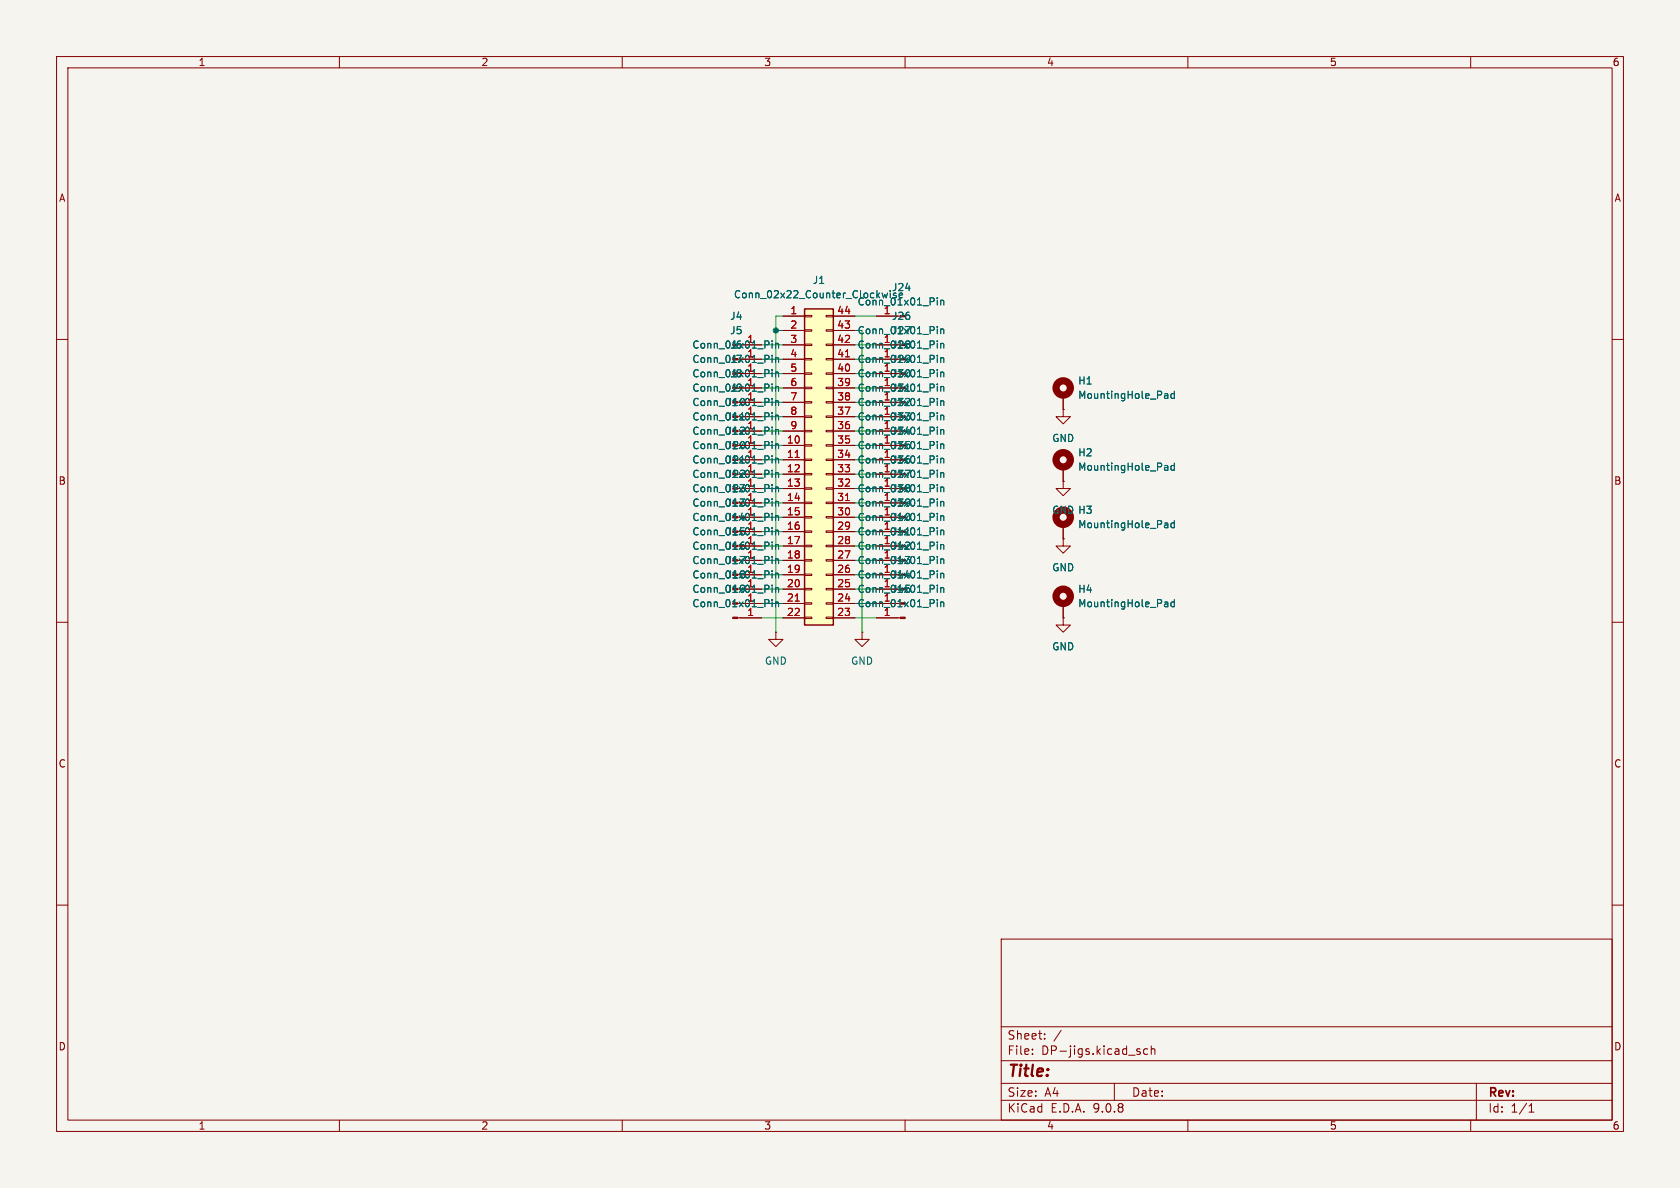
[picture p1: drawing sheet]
<svg xmlns="http://www.w3.org/2000/svg" width="297mm" height="210mm" viewBox="0 0 297 210" stroke-linecap="round" stroke-linejoin="round" font-family="sans-serif">
<path d="M0 0h297v210h-297z" fill="#f5f4ef" stroke="#f5f4ef" stroke-width=".18"/>
<g fill="none" stroke="#840000" stroke-width=".18">
<path d="M10 10h277v190h-277zM12 12h273v186h-273zM60 10v2M110 10v2M160 10v2M210 10v2M260 10v2M154.9 55.9h3.8M10 60h2M130.8 71.1h3.8M130.8 61h3.8M154.9 71.1h3.8"/>
<path d="M154.9 61h3.8M154.9 63.5h3.8M154.9 66h3.8M154.9 73.7h3.8M188 72.4v1.3h1.2l-1.2 1.2-1.3-1.2h1.3M188 72.4h.1M188 69.9v2.5M285 60h2M188 85.1v1.3h1.2l-1.2 1.2-1.3-1.2h1.3M188 85.1h.1M188 95.3v1.2h1.2l-1.2 1.3-1.3-1.3h1.3M188 95.3h.1"/>
<path d="M188 82.6v2.5M10 110h2M188 109.2v1.3h1.2l-1.2 1.3-1.3-1.3h1.3M188 109.2h.1M285 110h2M10 160h2M177 166h108v32h-108zM285 160h2M60 198v2M110 198v2M160 198v2M177 194.5h108"/>
<path d="M177 191.5h108M177 187.5h108M177 181.5h108M182.5 186.3v.1M182.5 185.5v.1M184.7 183.6v.1M184.7 182.8v.1M187.6 182.1l-1.3 2M197 191.5v3M201.2 185.9l.3 .1 .1 .2-.2 .2h-.3M201.2 185.4l.3 .1M202.9 185.5l-.4-.1-.3 .3v.4l.1 .2h.6"/>
<path d="M203.5 185.5l.2-.1 .4 .1 .1 .9M203.5 184.9v1.5M210 198v2M260 198v2M261 191.5v6.5M270.3 196.6h.9M270.3 195.5l.4-.4v1.5"/>
</g>
<g fill="none" stroke="#006464" stroke-width=".18">
<path d="M165.7 52.6v.2M165.7 53.1v.8M165.7 57.7v.2M165.7 58.2v.8M166.3 53.1v.8M166.3 58.2v.8M166.3 53.2l.2-.1h.3l.1 .8M166.3 58.3l.2-.1h.3l.1 .8M136.5 67.9v.1M136.5 68.3v.9M137.1 68.4l.2-.1 .3 .1v.8M137.1 68.3v.9"/>
<path d="M165.7 60.3v.1M165.7 60.7v.8M165.7 62.8v.1M165.7 63.2v.9M165.7 67.9v.1M165.7 68.3v.9M165.7 70.4v.2M165.7 70.9v.8M166.3 60.7v.8M166.3 63.2v.9M166.3 68.3v.9M166.3 70.9v.8"/>
<path d="M166.3 68.4l.2-.1 .3 .1 .1 .8M166.3 60.8l.2-.1 .3 .1 .1 .7M166.3 63.4l.2-.2 .3 .1 .1 .8M166.3 71l.2-.1h.3l.1 .8M206 69.6h.3l.2 .2v.6M206.5 70.4h-.5M206.5 69.9h-.5M207.6 69.6h-.4l-.2 .2 .1 .6h.5M207.6 69.2v1.2M206 82.3h.3l.2 .2v.6M206.5 83.1h-.5M206.5 82.6h-.5"/>
<path d="M207.6 81.9v1.2M207.6 82.3h-.4l-.2 .2 .1 .6h.5"/>
</g>
<g fill="none" stroke="#840000" stroke-width="1.3">
<circle cx="188" cy="68.6" r="1.27"/>
<circle cx="188" cy="81.3" r="1.27"/>
</g>
<path d="M142.2 54.6h5.1v55.9h-5.1z" fill="#ffffc2"/>
<path d="M142.2 54.6h5.1v55.9h-5.1z" fill="none" stroke="#840000" stroke-width=".25"/>
<g fill="none" stroke="#840000" stroke-width=".18">
<path d="M138.4 55.9h3.8M138.4 58.4h3.8M142.2 55.8h1.3v.2h-1.3zM142.2 58.3h1.3v.2h-1.3zM146 55.8h1.3v.2h-1.3zM146 58.3h1.3v.2h-1.3zM147.3 55.9h3.8M147.3 58.4h3.8M154.9 55.9h3.8M130.8 61h3.8M130.8 63.5h3.8M130.8 66h3.8"/>
<path d="M130.8 68.6h3.8M130.8 71.1h3.8M130.8 73.7h3.8M130.8 76.2h3.8M130.8 78.7h3.8M138.4 61h3.8M138.4 63.5h3.8M138.4 66h3.8M138.4 68.6h3.8M138.4 71.1h3.8M138.4 73.7h3.8M138.4 76.2h3.8"/>
<path d="M138.4 78.7h3.8M142.2 60.8h1.3v.3h-1.3zM142.2 63.4h1.3v.2h-1.3zM142.2 65.9h1.3v.3h-1.3zM142.2 68.5h1.3v.2h-1.3zM142.2 71h1.3v.2h-1.3zM142.2 73.5h1.3v.3h-1.3zM142.2 76.1h1.3v.2h-1.3zM142.2 78.6h1.3v.3h-1.3zM146 60.8h1.3v.3h-1.3zM146 63.4h1.3v.2h-1.3zM146 65.9h1.3v.3h-1.3z"/>
<path d="M146 68.5h1.3v.2h-1.3zM146 71h1.3v.2h-1.3zM146 73.5h1.3v.3h-1.3zM146 76.1h1.3v.2h-1.3zM146 78.6h1.3v.3h-1.3zM147.3 61h3.8M147.3 63.5h3.8M147.3 66h3.8M147.3 68.6h3.8M147.3 71.1h3.8M147.3 73.7h3.8M147.3 76.2h3.8"/>
<path d="M147.3 78.7h3.8M154.9 61h3.8M154.9 63.5h3.8M154.9 66h3.8M154.9 68.6h3.8M154.9 71.1h3.8M154.9 73.7h3.8M154.9 76.2h3.8M154.9 78.7h3.8M188 72.4h.1M188 69.9v2.5M130.8 81.3h3.8"/>
<path d="M130.8 83.8h3.8M130.8 86.4h3.8M130.8 88.9h3.8M130.8 91.4h3.8M130.8 94h3.8M130.8 96.5h3.8M130.8 99.1h3.8M138.4 81.3h3.8M138.4 83.8h3.8M138.4 86.4h3.8M138.4 88.9h3.8M138.4 91.4h3.8"/>
<path d="M138.4 94h3.8M138.4 96.5h3.8M138.4 99.1h3.8M142.2 81.2h1.3v.2h-1.3zM142.2 83.7h1.3v.2h-1.3zM142.2 86.2h1.3v.3h-1.3zM142.2 88.8h1.3v.2h-1.3zM142.2 91.3h1.3v.3h-1.3zM142.2 93.9h1.3v.2h-1.3zM142.2 96.4h1.3v.2h-1.3zM142.2 98.9h1.3v.3h-1.3zM146 81.2h1.3v.2h-1.3z"/>
<path d="M146 83.7h1.3v.2h-1.3zM146 86.2h1.3v.3h-1.3zM146 88.8h1.3v.2h-1.3zM146 91.3h1.3v.3h-1.3zM146 93.9h1.3v.2h-1.3zM146 96.4h1.3v.2h-1.3zM146 98.9h1.3v.3h-1.3zM147.3 81.3h3.8M147.3 83.8h3.8M147.3 86.4h3.8M147.3 88.9h3.8M147.3 91.4h3.8"/>
<path d="M147.3 94h3.8M147.3 96.5h3.8M147.3 99.1h3.8M154.9 81.3h3.8M154.9 83.8h3.8M154.9 86.4h3.8M154.9 88.9h3.8M154.9 91.4h3.8M154.9 94h3.8M154.9 96.5h3.8M154.9 99.1h3.8M188 85.1h.1"/>
<path d="M188 95.3h.1M188 82.6v2.5M188 92.7v2.6M130.4 109.2h4.2M130.8 101.6h3.8M130.8 104.1h3.8M130.8 106.7h3.8M137.2 111.8v1.2h1.2l-1.2 1.3-1.3-1.3h1.3M137.2 111.8h.1M138.4 101.6h3.8M138.4 104.1h3.8M138.4 106.7h3.8"/>
<path d="M138.4 109.2h3.8M142.2 101.5h1.3v.2h-1.3zM142.2 104h1.3v.3h-1.3zM142.2 106.6h1.3v.2h-1.3zM142.2 109.1h1.3v.2h-1.3zM146 101.5h1.3v.2h-1.3zM146 104h1.3v.3h-1.3zM146 106.6h1.3v.2h-1.3zM146 109.1h1.3v.2h-1.3zM147.3 101.6h3.8M147.3 104.1h3.8M147.3 106.7h3.8"/>
<path d="M147.3 109.2h3.8M152.4 111.8v1.2h1.3l-1.3 1.3-1.3-1.3h1.3M152.4 111.8h.1M154.9 101.6h3.8M154.9 104.1h3.8M154.9 106.7h3.8M154.9 109.2h4.3M188 109.2h.1M188 106.7v2.5"/>
</g>
<path d="M149.5 63.1h.7M140.6 80.9h.7M149.5 88.5h.7M140.6 106.3h.7" fill="none" stroke="#a90000" stroke-width=".18"/>
<g fill="none" stroke="#006464" stroke-width=".18">
<path d="M156.9 51.8l-.2 .8-.3-.6M157.4 51.8v.8M159 52v.5M165.7 52.6v.2M165.7 53.1v.8M165.7 57.7v.2M165.7 58.2v.8M166.3 53.1v.8M166.3 58.2v.8M166.3 53.2l.2-.1h.3l.1 .8M166.3 58.3l.2-.1h.3l.1 .8M136.5 60.3v.1"/>
<path d="M136.5 60.7v.8M136.5 62.8v.1M136.5 63.2v.9M136.5 65.3v.2M136.5 65.8v.8M136.5 67.9v.1M136.5 68.3v.9M136.5 70.4v.2M136.5 70.9v.8M136.5 73v.1M136.5 73.4v.8M136.5 75.5v.1"/>
<path d="M136.5 75.9v.9M136.5 78v.2M136.5 78.5v.8M137.1 60.7v.8M137.1 63.2v.9M137.1 65.8v.8M137.1 68.3v.9M137.1 70.9v.8M137.1 73.4v.8M137.1 75.9v.9M137.1 78.5v.8M137.1 78.6l.2-.1h.3v.8"/>
<path d="M137.1 60.8l.2-.1 .3 .1v.7M137.1 63.4l.2-.2 .3 .1v.8M137.1 65.9l.2-.1h.3v.8M137.1 68.4l.2-.1 .3 .1v.8M137.1 71l.2-.1h.3v.8M137.1 73.5l.2-.1 .3 .1v.7M137.1 76.1l.2-.2 .3 .1v.8M165.7 60.3v.1M165.7 60.7v.8M165.7 62.8v.1M165.7 63.2v.9M165.7 65.3v.2"/>
<path d="M165.7 65.8v.8M165.7 67.9v.1M165.7 68.3v.9M165.7 70.4v.2M165.7 70.9v.8M165.7 73v.1M165.7 73.4v.8M165.7 75.5v.1M165.7 75.9v.9M165.7 78v.2M165.7 78.5v.8M166.3 78.6l.2-.1h.3l.1 .8"/>
<path d="M166.3 71l.2-.1h.3l.1 .8M166.3 73.5l.2-.1 .3 .1 .1 .7M166.3 76.1l.2-.2 .3 .1 .1 .8M166.3 60.7v.8M166.3 63.2v.9M166.3 65.8v.8M166.3 68.3v.9M166.3 70.9v.8M166.3 73.4v.8M166.3 75.9v.9M166.3 78.5v.8M166.3 65.9l.2-.1h.3l.1 .8"/>
<path d="M166.3 60.8l.2-.1 .3 .1 .1 .7M166.3 63.4l.2-.2 .3 .1 .1 .8M166.3 68.4l.2-.1 .3 .1 .1 .8M206 69.6h.3l.2 .2v.6M206.5 70.4h-.5M206.5 69.9h-.5M207.6 69.2v1.2M207.6 69.6h-.4l-.2 .2 .1 .6h.5M136.5 80.6v.1M136.5 81v.9M136.5 83.1v.2M136.5 83.6v.8"/>
<path d="M136.5 85.7v.1M136.5 86.1v.8M136.5 88.2v.1M136.5 88.6v.9M136.5 90.7v.2M136.5 91.2v.8M136.5 93.3v.1M136.5 93.7v.9M136.5 95.8v.2M136.5 96.3v.8M136.5 98.4v.1M136.5 98.8v.8"/>
<path d="M137.1 81v.9M137.1 83.6v.8M137.1 86.1v.8M137.1 88.6v.9M137.1 91.2v.8M137.1 93.7v.9M137.1 96.3v.8M137.1 98.8v.8M137.1 81.1l.2-.1 .3 .1v.8M137.1 83.7l.2-.1h.3v.8M137.1 86.2l.2-.1 .3 .1v.7M137.1 88.8l.2-.2 .3 .1v.8"/>
<path d="M137.1 91.3l.2-.1h.3v.8M137.1 93.8l.2-.1 .3 .1v.8M137.1 96.4l.2-.1h.3v.8M137.1 98.9l.2-.1 .3 .1v.7M165.7 80.6v.1M165.7 81v.9M165.7 83.1v.2M165.7 83.6v.8M165.7 85.7v.1M165.7 86.1v.8M165.7 88.2v.1M165.7 88.6v.9"/>
<path d="M165.7 90.7v.2M165.7 91.2v.8M165.7 93.3v.1M165.7 93.7v.9M165.7 95.8v.2M165.7 96.3v.8M165.7 98.4v.1M165.7 98.8v.8M166.3 81.1l.2-.1 .3 .1 .1 .8M166.3 83.7l.2-.1h.3l.1 .8M166.3 81v.9M166.3 83.6v.8"/>
<path d="M166.3 86.1v.8M166.3 88.6v.9M166.3 91.2v.8M166.3 93.7v.9M166.3 96.3v.8M166.3 98.8v.8M166.3 86.2l.2-.1 .3 .1 .1 .7M166.3 88.8l.2-.2 .3 .1 .1 .8M166.3 91.3l.2-.1h.3l.1 .8M166.3 93.8l.2-.1 .3 .1 .1 .8M166.3 96.4l.2-.1h.3l.1 .8M166.3 98.9l.2-.1 .3 .1 .1 .7"/>
<path d="M206 82.3h.3l.2 .2v.6M206 92.4h.3l.2 .2v.7M206.5 93.2l-.5 .1M206.5 92.7l-.5 .1M206.5 83.1h-.5M206.5 82.6h-.5M207.6 92.5l-.4-.1-.2 .3 .1 .5h.5M207.6 81.9v1.2M207.6 92v1.3M207.6 82.3h-.4l-.2 .2 .1 .6h.5M136.5 100.9v.1M136.5 101.3v.9"/>
<path d="M136.5 103.4v.2M136.5 103.9v.8M136.5 106v.1M136.5 106.4v.9M137.1 101.3v.9M137.1 103.9v.8M137.1 106.4v.9M137.1 101.5l.2-.2 .3 .1v.8M137.1 104l.2-.1h.3v.8M137.1 106.5l.2-.1 .3 .1v.8M165.7 100.9v.1M165.7 101.3v.9"/>
<path d="M165.7 103.4v.2M165.7 103.9v.8M165.7 106v.1M165.7 106.4v.9M166.3 101.3v.9M166.3 103.9v.8M166.3 106.4v.9M166.3 101.5l.2-.2 .3 .1 .1 .8M166.3 104l.2-.1h.3l.1 .8M166.3 106.5l.2-.1 .3 .1 .1 .8M206 106.4h.3l.2 .2v.7M206.5 107.2l-.5 .1"/>
<path d="M206.5 106.7l-.5 .1M207.6 106v1.3M207.6 106.5l-.4-.1-.2 .3 .1 .5h.5"/>
</g>
<g fill="none" stroke="#840000" stroke-width="1.3">
<circle cx="188" cy="91.4" r="1.27"/>
<circle cx="188" cy="105.4" r="1.27"/>
</g>
<g fill="#840000" stroke="#840000" stroke-width=".18">
<path d="M159.2 109.1h.8v.2h-.8z"/>
<path d="M129.5 109.1h.9v.2h-.9z"/>
</g>
<g fill="none" stroke="#009600" stroke-width=".18">
<path d="M137.2 58.4h1.2M138.4 55.9h-1.2v55.9M151.1 55.9h3.8M152.4 58.4v53.4M134.6 63.5h3.8M134.6 61h3.8M134.6 73.7h3.8M134.6 68.6h3.8M134.6 66h3.8M134.6 71.1h3.8M134.6 76.2h3.8M134.6 78.7h3.8"/>
<path d="M151.1 63.5h3.8M151.1 61h3.8M151.1 73.7h3.8M151.1 68.6h3.8M151.1 66h3.8M151.1 71.1h3.8M151.1 76.2h3.8M151.1 78.7h3.8M134.6 88.9h3.8M134.6 86.4h3.8M134.6 91.4h3.8M134.6 83.8h3.8"/>
<path d="M134.6 99.1h3.8M134.6 94h3.8M134.6 81.3h3.8M134.6 96.5h3.8M151.1 88.9h3.8M151.1 86.4h3.8M151.1 91.4h3.8M151.1 83.8h3.8M151.1 99.1h3.8M151.1 94h3.8M151.1 81.3h3.8M151.1 96.5h3.8"/>
<path d="M134.6 106.7h3.8M134.6 104.1h3.8M134.6 109.2h3.8M134.6 101.6h3.8M151.1 106.7h3.8M151.1 104.1h3.8M151.1 109.2h3.8M151.1 101.6h3.8"/>
</g>
<circle cx="137.2" cy="58.4" r=".46" fill="#009600" stroke="#009600" stroke-width=".18"/>
<text font-size="2.8" fill="#840000" x="178" y="190.9">Title:</text>
<g font-size="2.1" fill="#840000">
<text x="178" y="184">Sheet:</text>
<text x="178" y="186.7">File:</text>
<text x="184.1" y="186.7">DP-jigs.kicad_sch</text>
<text x="178" y="196.9">KiCad</text>
<text x="178" y="194.1">Size:</text>
<text x="184.7" y="194.1">A4</text>
<text x="185.7" y="196.9">E.D.A.</text>
<text x="193.3" y="196.9">9.0.8</text>
<text x="200" y="194.1">Date:</text>
<text x="263" y="194.3">Rev:</text>
<text x="263" y="196.9">Id:</text>
<text x="267.1" y="196.9">1/1</text>
</g>
<g font-size="1.8" fill="#840000">
<text x="35" y="11.9">1</text>
<text x="85" y="11.9">2</text>
<text x="135" y="11.9">3</text>
<text x="185" y="11.9">4</text>
<text x="235" y="11.9">5</text>
<text x="285" y="11.9">6</text>
<text x="10.3" y="35.9">A</text>
<text x="285.3" y="35.9">A</text>
<text x="10.3" y="85.9">B</text>
<text x="285.3" y="85.9">B</text>
<text x="10.3" y="135.9">C</text>
<text x="285.3" y="135.9">C</text>
<text x="10.3" y="185.9">D</text>
<text x="285.3" y="185.9">D</text>
<text x="35" y="199.9">1</text>
<text x="85" y="199.9">2</text>
<text x="135" y="199.9">3</text>
<text x="185" y="199.9">4</text>
<text x="235" y="199.9">5</text>
<text x="285" y="199.9">6</text>
</g>
<g font-size="1.8" fill="#006464">
<text x="129.7" y="52.9">Conn_02x22_Counter_Clockwise</text>
<text x="143.6" y="50.4">J1</text>
<text x="157.6" y="51.7">J24</text>
<text x="129" y="56.7">J4</text>
<text x="129" y="59.3">J5</text>
<text x="151.5" y="54.2">Conn_01x01_Pin</text>
<text x="151.5" y="59.3">Conn_01x01_Pin</text>
<text x="157.6" y="56.7">J26</text>
<text x="157.6" y="59.3">J27</text>
<text x="122.3" y="64.4">Conn_01x01_Pin</text>
<text x="122.3" y="61.8">Conn_01x01_Pin</text>
<text x="129" y="64.4">J7</text>
<text x="129" y="61.8">J6</text>
<text x="132" y="60.7">1</text>
<text x="151.5" y="61.8">Conn_01x01_Pin</text>
<text x="151.5" y="64.4">Conn_01x01_Pin</text>
<text x="156.1" y="60.7">1</text>
<text x="156.1" y="63.2">1</text>
<text x="157.6" y="61.8">J28</text>
<text x="157.6" y="64.4">J29</text>
<text x="122.3" y="69.4">Conn_01x01_Pin</text>
<text x="122.3" y="72">Conn_01x01_Pin</text>
<text x="122.3" y="66.9">Conn_01x01_Pin</text>
<text x="128.4" y="72">J10</text>
<text x="129" y="66.9">J8</text>
<text x="129" y="69.4">J9</text>
<text x="151.5" y="69.4">Conn_01x01_Pin</text>
<text x="151.5" y="72">Conn_01x01_Pin</text>
<text x="151.5" y="66.9">Conn_01x01_Pin</text>
<text x="156.1" y="70.9">1</text>
<text x="156.1" y="68.3">1</text>
<text x="157.6" y="66.9">J30</text>
<text x="157.6" y="69.4">J31</text>
<text x="157.6" y="72">J32</text>
<text x="190.5" y="68.2">H1</text>
<text x="190.5" y="70.7">MountingHole_Pad</text>
<text x="122.3" y="74.5">Conn_01x01_Pin</text>
<text x="122.3" y="77.1">Conn_01x01_Pin</text>
<text x="128.4" y="77.1">J12</text>
<text x="128.4" y="74.5">J11</text>
<text x="132" y="73.4">1</text>
<text x="132" y="75.9">1</text>
<text x="151.5" y="74.5">Conn_01x01_Pin</text>
<text x="151.5" y="77.1">Conn_01x01_Pin</text>
<text x="156.1" y="73.4">1</text>
<text x="156.1" y="75.9">1</text>
<text x="157.6" y="77.1">J34</text>
<text x="157.6" y="74.5">J33</text>
<text x="122.3" y="79.6">Conn_01x01_Pin</text>
<text x="122.3" y="82.1">Conn_01x01_Pin</text>
<text x="128.4" y="79.6">J20</text>
<text x="128.4" y="82.1">J21</text>
<text x="132" y="81">1</text>
<text x="132" y="83.6">1</text>
<text x="151.5" y="82.1">Conn_01x01_Pin</text>
<text x="151.5" y="79.6">Conn_01x01_Pin</text>
<text x="157.6" y="82.1">J36</text>
<text x="157.6" y="79.6">J35</text>
<text x="185.9" y="78.3">GND</text>
<text x="190.5" y="80.9">H2</text>
<text x="190.5" y="83.4">MountingHole_Pad</text>
<text x="122.3" y="84.7">Conn_01x01_Pin</text>
<text x="122.3" y="89.8">Conn_01x01_Pin</text>
<text x="122.3" y="87.2">Conn_01x01_Pin</text>
<text x="128.4" y="89.8">J13</text>
<text x="128.4" y="87.2">J23</text>
<text x="128.4" y="84.7">J22</text>
<text x="132" y="86.1">1</text>
<text x="132" y="88.6">1</text>
<text x="151.5" y="84.7">Conn_01x01_Pin</text>
<text x="151.5" y="87.2">Conn_01x01_Pin</text>
<text x="151.5" y="89.8">Conn_01x01_Pin</text>
<text x="156.1" y="86.1">1</text>
<text x="156.1" y="88.6">1</text>
<text x="157.6" y="89.8">J39</text>
<text x="157.6" y="84.7">J37</text>
<text x="157.6" y="87.2">J38</text>
<text x="122.3" y="92.3">Conn_01x01_Pin</text>
<text x="122.3" y="94.8">Conn_01x01_Pin</text>
<text x="128.4" y="94.8">J15</text>
<text x="128.4" y="92.3">J14</text>
<text x="132" y="91.2">1</text>
<text x="151.5" y="92.3">Conn_01x01_Pin</text>
<text x="151.5" y="94.8">Conn_01x01_Pin</text>
<text x="156.1" y="93.7">1</text>
<text x="157.6" y="92.3">J40</text>
<text x="157.6" y="94.8">J41</text>
<text x="185.9" y="91">GND H3</text>
<text x="190.5" y="93.6">MountingHole_Pad</text>
<text x="122.3" y="97.4">Conn_01x01_Pin</text>
<text x="122.3" y="99.9">Conn_01x01_Pin</text>
<text x="128.4" y="99.9">J17</text>
<text x="128.4" y="97.4">J16</text>
<text x="132" y="98.8">1</text>
<text x="132" y="101.3">1</text>
<text x="151.5" y="97.4">Conn_01x01_Pin</text>
<text x="151.5" y="99.9">Conn_01x01_Pin</text>
<text x="156.1" y="96.3">1</text>
<text x="156.1" y="98.8">1</text>
<text x="156.1" y="101.3">1</text>
<text x="157.6" y="97.4">J42</text>
<text x="157.6" y="99.9">J43</text>
<text x="185.9" y="101.2">GND</text>
<text x="122.3" y="102.5">Conn_01x01_Pin</text>
<text x="122.3" y="105">Conn_01x01_Pin</text>
<text x="122.3" y="107.5">Conn_01x01_Pin</text>
<text x="128.4" y="102.5">J18</text>
<text x="128.4" y="105">J19</text>
<text x="132" y="103.9">1</text>
<text x="132" y="106.4">1</text>
<text x="151.5" y="102.5">Conn_01x01_Pin</text>
<text x="151.5" y="105">Conn_01x01_Pin</text>
<text x="151.5" y="107.5">Conn_01x01_Pin</text>
<text x="156.1" y="103.9">1</text>
<text x="156.1" y="106.4">1</text>
<text x="157.6" y="102.5">J44</text>
<text x="157.6" y="105">J45</text>
<text x="190.5" y="105">H4</text>
<text x="190.5" y="107.5">MountingHole_Pad</text>
<text x="135.1" y="117.7">GND</text>
<text x="150.4" y="117.7">GND</text>
<text x="185.9" y="115.2">GND</text>
</g>
<g font-size="1.8" fill="#a90000">
<text x="139.6" y="55.6">1</text>
<text x="139.6" y="58.2">2</text>
<text x="147.9" y="55.6">44</text>
<text x="147.9" y="58.2">43</text>
<text x="156.1" y="55.6">1</text>
<text x="132" y="65.8">1</text>
<text x="132" y="63.2">1</text>
<text x="139.6" y="60.7">3</text>
<text x="139.6" y="63.2">4</text>
<text x="139.6" y="65.8">5</text>
<text x="147.9" y="60.7">42</text>
<text x="147.9" y="63.2">41</text>
<text x="147.9" y="65.8">40</text>
<text x="156.1" y="65.8">1</text>
<text x="132" y="70.9">1</text>
<text x="132" y="68.3">1</text>
<text x="139.6" y="68.3">6</text>
<text x="139.6" y="70.9">7</text>
<text x="147.9" y="68.3">39</text>
<text x="147.9" y="70.9">38</text>
<text x="139.6" y="73.4">8</text>
<text x="139.6" y="75.9">9</text>
<text x="147.9" y="73.4">37</text>
<text x="147.9" y="75.9">36</text>
<text x="132" y="78.5">1</text>
<text x="139" y="78.5">10</text>
<text x="139" y="81">11</text>
<text x="139" y="83.6">12</text>
<text x="147.9" y="78.5">35</text>
<text x="147.9" y="81">34</text>
<text x="147.9" y="83.6">33</text>
<text x="156.1" y="83.6">1</text>
<text x="156.1" y="81">1</text>
<text x="156.1" y="78.5">1</text>
<text x="139" y="86.1">13</text>
<text x="139" y="88.6">14</text>
<text x="147.9" y="86.1">32</text>
<text x="147.9" y="88.6">31</text>
<text x="132" y="93.7">1</text>
<text x="139" y="91.2">15</text>
<text x="139" y="93.7">16</text>
<text x="147.9" y="91.2">30</text>
<text x="147.9" y="93.7">29</text>
<text x="156.1" y="91.2">1</text>
<text x="132" y="96.3">1</text>
<text x="139" y="96.3">17</text>
<text x="139" y="98.8">18</text>
<text x="139" y="101.3">19</text>
<text x="147.9" y="96.3">28</text>
<text x="147.9" y="98.8">27</text>
<text x="147.9" y="101.3">26</text>
<text x="139" y="103.9">20</text>
<text x="139" y="106.4">21</text>
<text x="147.9" y="103.9">25</text>
<text x="147.9" y="106.4">24</text>
<text x="132" y="109">1</text>
<text x="139" y="109">22</text>
<text x="147.9" y="109">23</text>
<text x="156.1" y="109">1</text>
</g>
</svg>
